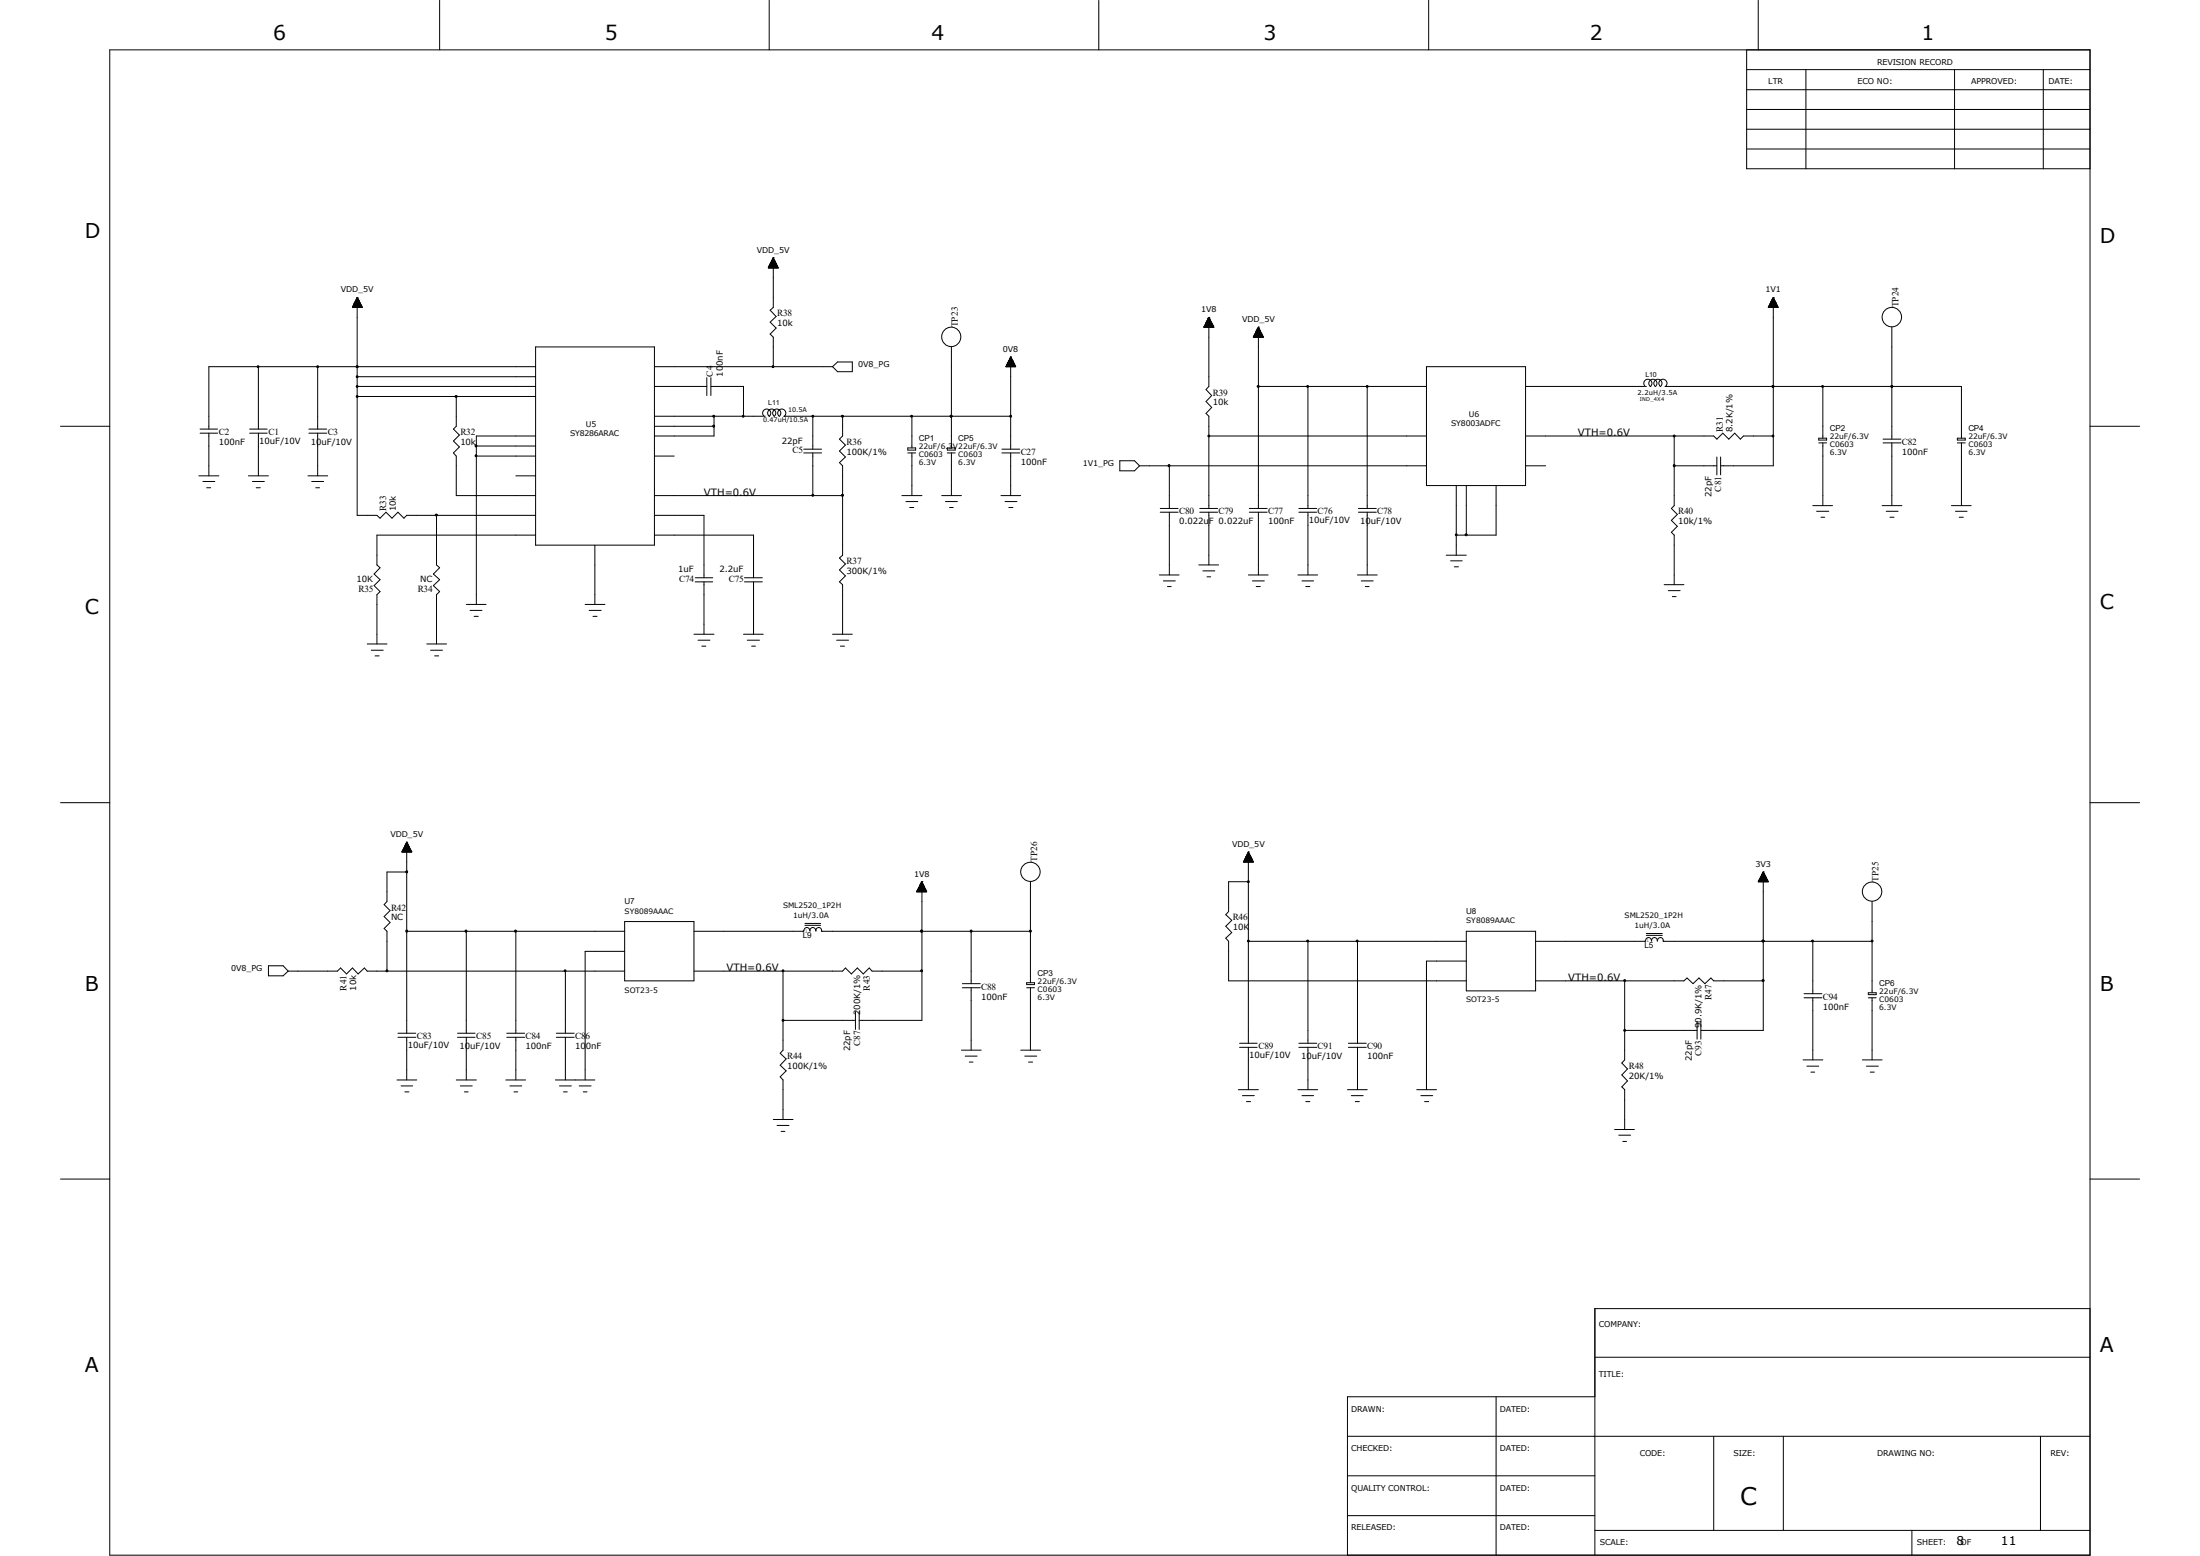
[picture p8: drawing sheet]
<svg xmlns="http://www.w3.org/2000/svg" width="297mm" height="210mm" viewBox="0 0 297 210" stroke-linecap="round" stroke-linejoin="round" font-family="sans-serif">
<g fill="none" stroke="#000" stroke-width=".14">
<path d="M14.8 6.7h267.4v203.2h-267.4zM59.4 0v6.7M103.8 0v6.7M148.3 0v6.7M192.9 0v6.7M235.8 14.8h46.4M235.8 9.4h46.4M235.8 12.1h46.4M235.8 17.4h46.4M235.8 6.7v16.1h46.4M237.4 0v6.7M243.8 9.4v13.4"/>
<path d="M263.9 9.4v13.4M275.8 9.4v13.4M103.8 36.1l1.2 .1M103.8 36h1.2M103.8 36.1v.1M103.8 36h1.1v.2M103.8 35.9h1.1M103.8 35.9v.3M103.8 36.2v-.3h1.1v.3M103.9 35.8h1M103.9 35.8h1v.4M103.9 35.7v.5"/>
<path d="M103.9 35.7h.9M103.9 36.2v-.6h.9v.6M104 35.6h.8M104 35.6h.8v.6M104 35.5v.7M104.1 35.5h.6M104.1 35.4h.6v.8M104.1 35.4v.8M104.1 35.4h.6M104.1 35.3h.5v.9M104.2 35.2h.4v1M104.2 35.1h.4v1.1"/>
<path d="M104.2 35.1v1.1M104.3 35.1h.2M104.3 35h.2v1.2M104.3 35v1.2M104.3 35h.1M104.3 34.9h.1v1.3M104.3 34.8v1.4M104.4 34.8h.1M104.4 34.8v6.7l-.4 .4 .8 .8-.8 .8 .8 .8-.8 .8 .4 .4v4M104.4 34.8l.7 1.4h-1.4zM104.6 35.2h-.4v1M104.6 35.3h-.5v.9"/>
<path d="M235.8 20.1h46.4M8.2 57.5h6.6M27 57.9h2.4M27 58.5h2.4M28.2 58.5v5.7M33.7 57.9h2.4M33.7 58.5h2.4M34.9 49.5v8.4M34.9 58.5v5.7M41.7 57.9h2.4M41.7 58.5h2.4M42.9 49.5v8.4"/>
<path d="M42.9 58.5v5.7M47.6 41.4l1.3 .1M47.6 41.4v.1M47.6 41.4h1.3M47.7 41.5v-.2h1.1v.2M47.7 41.3h1.1M47.7 41.2h1.1v.3M47.8 41.1h.9v.4M47.8 41.1v.4M47.8 41.1h.9M47.8 41.5v-.5h.9v.5M47.8 40.9h.8"/>
<path d="M47.8 40.9h.8v.6M47.8 40.9v.6M47.9 40.9h.7M47.9 40.8h.7v.7M47.9 40.7v.8M48 40.7h.6M48 40.7h.5v.8M48 40.6v.9M48 40.6h.5M48 40.6h.5v.9M48.1 40.5h.3v1M48.1 40.3h.2v1.2"/>
<path d="M48.1 40.3v1.2M48.2 40.3h.1M48.2 40.3h.1v1.2M48.2 40.2v1.3M48.2 40.2h.1M48.2 49.5h.1M48.2 52.2h24.1M48.2 50.8h24.1M48.2 53.5h24.1M48.2 40.2v29.4h2.7l.4 .3 .8-.8 .8 .8 .8-.8 .8 .8 .4-.3h17.4M48.2 40.2l-.6 1.3M48.2 40.2l.7 1.3h-1.3"/>
<path d="M48.3 40.4h-.2v1.1M48.4 40.5h-.4v1M48.7 41.2h-1v.3M61.5 53.4h.2v.2h-.2zM61.6 53.5v4l-.4 .4 .8 .8-.8 .8 .8 .8-.8 .8 .4 .5v5.3h10.7M72.3 46.8h16v26.8h-16zM72.3 49.5h-44.1v8.4M72.3 58.8h-8v22.8M88.3 57.5h8.1M88.3 52.2h7.1M88.3 49.5h24.1M88.3 56.2h14.7"/>
<path d="M95.4 51v2.4M96 52.2h4.4v4M96 51v2.4M96.4 56.2v2.6h-8.1M103.2 56.2h.1M103.9 56.2a.55 .55 0 0 0 0-.8 .55 .55 0 0 0-.8 0 .55 .55 0 0 0 .1 .8M104.5 56.2a.55 .55 0 0 0 .1-.8 .55 .55 0 0 0-.8 0 .55 .55 0 0 0 0 .8M105.2 56.2a.55 .55 0 0 0 .1-.8 .55 .55 0 0 0-.9 0 .55 .55 0 0 0 .1 .8M105.8 56.2h.1M105.8 56.2h30.6M105.9 56.2a.55 .55 0 0 0 0-.8 .55 .55 0 0 0-.8 0 .55 .55 0 0 0 .1 .8M109.7 56.2v4.4"/>
<path d="M112.4 49.5l.7-.6h2v1.3h-2zM113.6 56.1h.2v.2h-.2zM113.7 56.2v2.6l-.4 .5 .8 .8-.8 .8 .8 .8-.8 .7 .4 .5v12l-.4 .4 .8 .8-.8 .8 .8 .8-.8 .8 .4 .4v6.7M123.1 56.2v4.3M128.4 56.2h.1M128.4 46.8v13.7M135.8 49.5h1.3M135.8 49.4h1.3M135.9 49.4h1.1v.1M135.9 49.2h1.1v.3M136 49.5v-.4h.9v.4M136 49.1h.9"/>
<path d="M136 49h.9v.5M136 49v.5M136.1 49h.8M136.1 48.9h.7v.6M136.1 48.9v.6M136.1 48.9h.7M136.1 48.8h.7v.7M136.1 48.7v.8M136.2 48.7h.6M136.2 48.7h.5v.8M136.2 48.6v.9M136.2 48.6h.5"/>
<path d="M136.3 48.6h.4v.9M136.3 48.5h.3v1M136.4 48.4h.2v1.1M136.4 48.3v1.2M136.4 48.3h.1M136.4 48.3h.1v1.2M136.4 48.2v1.3M136.4 48.2h.1M136.4 48.2l.7 1.3h-1.3M136.4 48.2v12.4M136.4 48.2l-.6 1.3M136.6 48.4h-.3v1.1"/>
<path d="M136.7 48.6h-.4v.9M136.9 49.2h-1v.3M137 49.3h-1.1v.2M162.6 44.1l1.2 .1M162.6 44h1.2M162.6 44.1v.1M162.6 44.2v-.2h1.2v.2M162.6 43.9h1.1M162.7 43.9h1v.3M162.7 44.2v-.4h1v.4M162.7 43.7h.9M162.8 43.7h.8v.5"/>
<path d="M162.8 43.6v.6M162.8 43.6h.8M162.8 43.6h.8v.6M162.8 43.5v.7M162.9 43.5h.6M162.9 43.5h.6v.7M162.9 43.4v.8M162.9 43.4h.6M162.9 43.3h.5v.9M163 43.3h.4v.9M163 43.1h.4v1.1M163 43.1v1.1"/>
<path d="M163.1 43.1h.2M163.1 43h.2v1.2M163.1 43v1.2M163.1 43h.2M163.1 42.9h.1v1.3M163.1 42.9v1.3M163.2 42.8h.1M163.2 58.8h29.4M163.2 42.8v9.4l-.4 .4 .8 .8-.8 .8 .8 .8-.8 .8 .4 .4v12.4M163.2 42.8l.7 1.4h-1.4zM163.2 42.9h.1M163.4 43.2h-.4v1"/>
<path d="M163.4 43.3h-.5v.9M163.7 43.9h-1v.3M169.2 45.5v-.1h1.3v.1M169.2 45.4h1.3M169.3 45.3h1.2v.2M169.3 45.3v.2M169.3 45.3h1.1M169.3 45.3h1.1v.2M169.3 45.2v.3M169.4 45.2h1M169.4 45.1h.9v.4M169.4 45h.9"/>
<path d="M169.4 45.1v.4M169.5 45.5v-.5h.8v.5M169.5 45h.8M169.5 44.9h.7v.6M169.5 44.9v.6M169.5 44.9h.7M169.5 44.8h.7v.7M169.5 44.7v.8M169.6 44.7h.6M169.6 44.7h.5v.8M169.6 44.6v.9M169.6 44.6h.5"/>
<path d="M169.7 44.6h.4v.9M169.7 44.5h.4v1M169.8 44.4h.2v1.1M169.8 44.3v1.2M169.8 52.1h.2v.1h-.2zM169.8 44.3h.2M169.8 44.3h.1v1.2M169.9 44.2h.1M169.9 52.2h22.7M169.9 44.2v24.4M169.9 44.2l-.7 1.3M169.9 44.2l.7 1.3h-1.4"/>
<path d="M169.9 44.2h-.1v1.3M170 44.4h-.3v1.1M170.1 44.5h-.4v1M176.6 52.2v16.4M184.6 52.2v16.4M192.6 49.5h13.4v16h-13.4zM206 52.2h16M206 58.8h25.4l.4 .5 .8-.8 .8 .8 .8-.8 .7 .8 .5-.5h4M222.1 52.2h.1M222.8 52.2a.55 .55 0 0 0 .1-.8 .55 .55 0 0 0-.8 0 .55 .55 0 0 0 0 .8M223.5 52.2a.55 .55 0 0 0 0-.8 .55 .55 0 0 0-.8 0 .55 .55 0 0 0 .1 .8M224.2 52.2a.55 .55 0 0 0 0-.8 .55 .55 0 0 0-.8 0 .55 .55 0 0 0 .1 .8"/>
<path d="M224.8 52.2h.1M224.8 52.2h40v6.9M224.8 52.2a.55 .55 0 0 0 .1-.8 .55 .55 0 0 0-.8 0 .55 .55 0 0 0 0 .8M226 58.8v9.4l-.4 .4 .8 .8-.8 .8 .8 .8-.8 .8 .4 .4v6.7M238.8 41.4l1.2 .1M238.8 41.4h1.2M238.8 41.4v.1M238.8 41.5v-.2h1.2v.2M238.8 41.3h1.1M238.8 41.2h1.1v.3M238.8 41.2v.3M238.9 41.2h1"/>
<path d="M238.9 41.1h1v.4M238.9 41.1v.4M238.9 41.1h1M239 41.5v-.5h.8v.5M239 40.9h.8M239 40.9h.8v.6M239.1 40.8h.6v.7M239.1 40.7v.8M239.1 40.7h.6M239.1 40.7h.5v.8M239.1 40.6v.9M239.1 40.6h.5"/>
<path d="M239.2 40.6h.4v.9M239.2 40.5v1M239.2 40.5h.4M239.2 40.5h.3v1M239.2 40.4v1.1M239.3 40.4h.2M239.3 40.3h.2v1.2M239.3 40.3v1.2M239.3 40.3h.2M239.4 40.3v1.2M239.4 40.2h.1M239.4 52.2h.1"/>
<path d="M239.4 40.2v22.7h-7.1M239.4 40.2l-.7 1.3h1.3M239.4 40.2v1.3M239.4 40.2l.6 1.3M239.7 40.9h-.7v.6M245.5 59.1h1.1v.3h-1.1zM245.5 59.8h1.1M246.1 52.2v6.9M246.1 59.8v8.4M254.2 59.8h2.4M254.2 59.3h2.4M255.4 52.2h.1"/>
<path d="M255.4 44.2v15.1M255.4 59.8v8.4M264.2 59.1h1.1v.3h-1.1zM264.2 59.8h1.1M264.8 59.8v8.4M282.2 57.5h6.6M26.8 64.2h2.7M27.4 65h1.6M27.9 65.8h.5M33.5 64.2h2.7M34.1 65h1.6M34.6 65.8h.5"/>
<path d="M41.6 64.2h2.6M42.1 65h1.6M42.6 65.8h.5M58.8 69.4h.2v.2h-.2zM58.9 69.6v6.6l.5 .4-.9 .9 .9 .7-.9 .8 .9 .8-.5 .5v6.6M64.3 60.2h8M64.3 61.6h8M69.6 64.2h2.7M72.3 72.2h-21.4v4l.4 .4-.8 .9 .8 .7-.8 .8 .8 .8-.4 .5v6.6M80.3 73.6v8M88.3 66.9h25.4M88.3 69.6h6.7v8.4"/>
<path d="M88.3 72.2h13.4v5.8M88.3 61.6h2.7M93.9 78h2.3M93.9 78.5h2.3M95 78.5v7.1M100.5 78h2.4M100.5 78.5h2.4M101.7 78.5v7.1M108.5 61.1h2.4M108.5 60.6h2.4M109.7 61.1v5.8M113.6 66.8h.2v.1h-.2z"/>
<path d="M121.8 66.9h2.7M122.3 67.7h1.6M122.6 60.5h1v.2h-1zM122.6 61.1h1M122.8 68.5h.6M123.1 61.1v5.8M127.1 66.9h2.7M127.6 67.7h1.6M127.9 60.5h1v.2h-1zM127.9 61.1h1M128.2 68.5h.5M128.4 61.1v5.8"/>
<path d="M135.1 66.9h2.7M135.3 61.1h2.4M135.3 60.6h2.4M135.7 67.7h1.6M136.2 68.5h.5M136.4 61.1v5.8M151.2 62.2h2l.6 .7-.6 .6h-2zM153.8 62.9h38.8M156.5 77.6h2.7M156.6 68.6h2.4M156.6 69.1h2.4M157.1 78.4h1.6"/>
<path d="M157.6 79.2h.5M157.9 62.9v5.7M157.9 69.1v8.5M161.8 76.2h2.7M162 68.6h2.4M162 69.1h2.4M162.4 77h1.6M162.9 77.9h.5M163.2 69.1v7.1M168.5 77.6h2.7M168.7 68.6h2.4M168.7 69.1h2.4"/>
<path d="M169.1 78.4h1.6M169.6 79.2h.5M169.9 69.1v8.5M175.2 77.6h2.7M175.3 68.6h2.5M175.3 69.1h2.5M175.8 78.4h1.5M176.3 79.2h.5M176.6 69.1v8.5M183.3 77.6h2.6M183.4 68.6h2.4M183.4 69.1h2.4"/>
<path d="M183.8 78.4h1.6M184.3 79.2h.5M184.6 69.1v8.5M195.2 74.9h2.8M195.8 75.7h1.6M196.3 76.5h.6M196.6 65.5v9.4M197.8 72.1h.2v.2h-.2zM198 65.5v6.7M202 65.5v6.7h-5.4M206 62.9h2.7M224.7 78.9h2.6"/>
<path d="M225.2 79.7h1.6M226 62.9h5.8M231.8 61.7v2.4M232.3 61.7v2.4M244.7 68.2h2.7M245.2 69h1.7M245.8 69.8h.5M254.1 68.2h2.7M254.6 69h1.6M255.1 69.8h.6M263.4 68.2h2.7M264 69h1.6"/>
<path d="M264.5 69.8h.5M49.6 86.9h2.6M50.1 87.8h1.6M50.6 88.5h.6M57.6 86.9h2.7M58.1 87.8h1.6M58.7 88.5h.5M62.9 81.6h2.7M63.5 82.4h1.6M64 83.2h.6M79 81.6h2.7M79.5 82.4h1.7"/>
<path d="M80.1 83.2h.5M93.7 85.6h2.7M94.2 86.4h1.6M94.7 87.2h.6M100.4 85.6h2.6M100.9 86.4h1.6M101.5 87.2h.5M112.4 85.6h2.7M112.9 86.4h1.7M113.5 87.2h.5M225.8 80.5h.5M8.2 108.3h6.6"/>
<path d="M54.3 115h1.3M54.3 114.9h1.2M54.3 114.9h1.2v.1M54.3 114.8v.2M54.4 114.8h1.1M54.4 115v-.3h1.1v.3M54.4 114.7h1M54.4 114.6h1v.4M54.5 114.5h.8v.5M54.5 114.5v.5M54.5 114.5h.8M54.6 114.4h.7v.6"/>
<path d="M54.6 114.3h.7M54.6 114.4v.6M54.6 114.3h.6v.7M54.6 114.3v.7M54.7 114.3h.5M54.7 114.2h.5v.8M54.7 114.2v.8M54.7 114.2h.5M54.7 114.1h.5v.9M54.7 114v1M54.7 114h.4M54.8 114h.3v1"/>
<path d="M54.8 113.9h.2v1.1M54.9 113.8v1.2M54.9 113.7v1.3M54.9 113.7h.1M54.9 113.7v25.7M54.9 117.7h-2.7v4l-.3 .4 .8 .8-.8 .8 .8 .8-.8 .8 .3 .4v5.4M54.9 113.7l-.6 1.3M54.9 113.7l.7 1.3M55 113.8h-.2v1.2M55.1 113.9h-.3v1.1M55.4 114.6h-1v.4M124 120h.9v.4"/>
<path d="M124 119.9v.5M124 119.9h.9M124 119.9h.8v.5M124 119.8v.6M124 119.8h.8M124.1 119.7h.7M124.1 119.6h.7v.8M124.2 119.5h.5v.9M124.2 119.5v.9M124.2 119.5h.5M124.2 119.4h.4v1M124.2 119.4v1"/>
<path d="M124.2 119.4h.4M124.2 119.3h.4v1.1M124.2 119.3v1.1M124.3 119.3h.3M124.3 119.3h.2v1.1M124.4 119.1h.1v1.3M124.4 119v1.4M124.4 119h.1M124.5 119h.1M124.5 119v18.7h-8.5M124.5 119l-.8 1.4h1.4M124.5 119l.6 1.4"/>
<path d="M124.5 119.2h-.2v1.2M124.7 119.6h-.6v.8M139.1 119v13.6M167.9 116.3h1.3M167.9 116.2v.1M167.9 116.2h1.3M167.9 116.2h1.2v.1M168 116.1h1.1M168 116.1h1.1v.2M168 116h1M168 116v.3M168.1 116.3v-.3h.9v.3"/>
<path d="M168.1 115.9h.9M168.1 115.9h.9v.4M168.1 115.8v.5M168.1 115.8h.9M168.1 116.3v-.6h.8v.6M168.2 115.7h.7M168.2 115.7h.7v.6M168.2 115.6v.7M168.2 115.6h.6M168.3 115.5h.5v.8M168.3 115.5v.8M168.3 115.5h.5"/>
<path d="M168.3 115.4h.4v.9M168.3 115.4v.9M168.4 115.4h.3M168.4 115.3h.3v1M168.4 115.2h.3v1.1M168.5 115.1h.1v1.2M168.5 115.1v1.2M168.5 115h.1M168.5 119h-2.6v4l-.4 .4 .8 .8-.8 .8 .8 .9-.8 .7 .4 .4v5.4h32.1M168.5 115v25.8M168.5 115l-.6 1.3M168.5 115l.7 1.3h-1.3"/>
<path d="M168.5 115.1h.1M168.6 115.2h-.2v1.1M168.7 115.3h-.3v1M237.4 119h1.3M237.4 118.9v.1M237.4 118.9h1.3M237.4 118.9h1.2v.1M237.4 118.8v.2M237.5 118.8h1.1M237.5 119v-.3h1.1v.3M237.5 118.7h1M237.6 119v-.4h.9v.4"/>
<path d="M237.6 118.6h.9M237.6 118.5h.9v.5M237.6 118.5v.5M237.7 118.5h.8M237.7 119v-.6h.7v.6M237.7 118.4h.7M237.7 118.3h.7v.7M237.8 118.2h.5v.8M237.8 118.2v.8M237.8 118.2h.5M237.8 118.1h.5v.9M237.8 118v1"/>
<path d="M237.9 118h.4M237.9 118h.3v1M237.9 117.9v1.1M237.9 117.9h.3M238 117.9h.2v1.1M238 117.8h.1v1.2M238 117.7h.1M238 117.7v21.4h-8.4M238 117.7l-.6 1.3h1.3M238 117.7l.7 1.3M238.1 117.7h-.1v1.3M238.1 117.9h-.1v1.1"/>
<path d="M238.3 118.3h-.6v.7M282.2 108.3h6.6M36.2 130.3h2l.7 .8-.7 .6h-2zM38.9 131.1h6.7l.4-.5 .8 .8 .8-.8 .7 .8 .9-.8 .4 .5h34.7M53.7 139.4h2.4M53.7 140h2.4M54.9 125.7h29.4M54.9 140v5.8M61.8 139.4h2.3M61.8 140h2.3M62.9 125.7v13.7M62.9 140v5.8"/>
<path d="M68.4 139.4h2.4M68.4 140h2.4M69.6 125.7v13.7M69.6 140v5.8M75.1 139.4h2.4M75.1 140h2.4M76.3 131.1v8.3M76.3 140v5.8M84.3 124.4h9.4v8h-9.4zM84.3 128.4h-5.3v17.4M93.7 131.1h20l.4-.5 .8 .8 .8-.8 .8 .8 .8-.8 .4 .5h6.8M105.7 131.1v10.6l-.4 .5 .8 .7-.8 .9 .8 .7-.8 .8 .4 .5v5.3"/>
<path d="M105.7 137.7h9.8M108.5 125.6v.1h-14.8M108.5 125.6a.38 .38 0 0 1 .4-.4 .38 .38 0 0 1 .4 .4M108.7 124.9h2.1M108.7 124.6h2.1M110.1 125.6a.39 .39 0 0 0-.4-.4 .39 .39 0 0 0-.4 .5M110.2 125.7a.4 .4 0 0 1 .3-.5 .4 .4 0 0 1 .4 .5h28.2M115.5 136.5v2.4M116 136.5v2.4M123.8 120.3l1.3 .1M123.8 120.3v.1M123.8 120.3h1.3"/>
<path d="M123.8 120.2h1.2v.2M123.8 120.1v.3M123.9 120.1h1.1M123.9 120.4v-.3h1.1v.3M124 120h1M124.1 120.4v-.6h.7v.6M124.5 125.7h.1M129.9 133.3h2.4M129.9 132.8h2.4M131.1 125.7v7.1M131.1 133.3v8.4M138.6 132.6h1.1v.3h-1.1z"/>
<path d="M138.6 133.3h1.1M139.1 133.3v8.4M168.5 127h29.5M176.6 127v13.8M183.3 127v13.8M198 129.7h-5.4v17.4M198 125.7h9.3v8h-9.3zM207.3 132.4h20l.5-.4 .8 .8 .8-.8 .8 .8 .8-.8 .4 .4h6.6M219.3 132.4v10.6l-.4 .5 .8 .8-.8 .8 .8 .8-.8 .8 .4 .4v5.3M219.3 139.1h9.8M222.1 126.9v.1h-14.8M222.2 126.9a.38 .38 0 0 1 .3-.4 .38 .38 0 0 1 .4 .4"/>
<path d="M222.2 126.2h2.2M222.2 126h2.2M223 127a.4 .4 0 0 1 .4-.5 .4 .4 0 0 1 .3 .5M223.8 126.9a.39 .39 0 0 1 .4-.4 .39 .39 0 0 1 .3 .5h28.2M229.1 137.8v2.5M229.6 137.8v2.5M237.9 126.9h.2v.2h-.2zM237.9 132.2h.2v.2h-.2zM238 127h.1M243.5 134.7h2.5M243.5 134.1h2.5M244.7 127v7.1"/>
<path d="M244.7 134.7v8.3M252.2 134h1.1v.2h-1.1zM252.2 134.7h1.1M252.7 121.7v12.3M252.7 134.7v8.3M8.2 159.1h6.6M53.6 145.8h2.7M54.1 146.6h1.6M54.7 147.4h.5M61.6 145.8h2.7M62.1 146.6h1.7M62.7 147.4h.5"/>
<path d="M68.3 145.8h2.7M68.8 146.6h1.6M69.4 147.4h.5M75 145.8h5.3M75.5 146.6h1.6M76.1 147.4h.5M78.2 146.6h1.6M78.7 147.4h.5M104.4 151.1h2.7M104.9 151.9h1.6M105.5 152.7h.5M129.8 141.7h2.7"/>
<path d="M130.3 142.5h1.6M130.9 143.3h.5M137.8 141.7h2.7M138.3 142.5h1.7M138.9 143.3h.5M167.2 147.1h2.7M167.3 140.8h2.4M167.3 141.4h2.4M167.7 147.9h1.6M168.3 148.7h.5M168.5 141.4v5.7M175.2 147.1h2.7"/>
<path d="M175.3 140.8h2.5M175.3 141.4h2.5M175.8 147.9h1.5M176.3 148.7h.5M176.6 141.4v5.7M181.9 147.1h2.7M182 140.8h2.4M182 141.4h2.4M182.4 147.9h1.6M183 148.7h.5M183.3 141.4v5.7M191.3 147.1h2.6"/>
<path d="M191.8 147.9h1.6M192.3 148.7h.6M218 152.4h2.6M218.5 153.2h1.6M219.1 154.1h.5M243.4 143h2.7M243.9 143.9h1.6M244.5 144.7h.5M251.4 143h2.7M252 143.9h1.6M252.5 144.7h.5M282.2 159.1h6.6"/>
<path d="M282.2 176.6h-66.9v33.3M181.9 193.8h100.3M181.9 199.2h33.4M202 188.5v21.4M215.3 183.2h66.9M215.3 188.5h-33.4v21.4M231.4 193.8v12.7M240.7 193.8v12.7M275.5 193.8v12.7M181.9 204.6h33.4M215.3 206.5h66.9M258.1 206.5v3.4"/>
<circle cx="34.8" cy="49.5" r=".13"/>
<circle cx="42.9" cy="49.5" r=".13"/>
<circle cx="48.2" cy="49.5" r=".13"/>
<circle cx="48.2" cy="50.8" r=".13"/>
<circle cx="48.2" cy="53.5" r=".13"/>
<circle cx="48.2" cy="52.2" r=".13"/>
<circle cx="96.3" cy="57.5" r=".14"/>
<circle cx="96.4" cy="56.2" r=".13"/>
<circle cx="100.3" cy="56.2" r=".13"/>
<circle cx="104.4" cy="49.5" r=".13"/>
<circle cx="109.7" cy="56.2" r=".13"/>
<circle cx="123.1" cy="56.2" r=".13"/>
<circle cx="128.4" cy="56.2" r=".13"/>
<circle cx="128.4" cy="45.5" r="1.3"/>
<circle cx="136.4" cy="56.2" r=".13"/>
<circle cx="163.2" cy="58.8" r=".13"/>
<circle cx="176.5" cy="52.2" r=".13"/>
<circle cx="184.6" cy="52.2" r=".13"/>
<circle cx="226" cy="58.8" r=".13"/>
<circle cx="239.4" cy="52.2" r=".13"/>
<circle cx="239.4" cy="58.8" r=".13"/>
<circle cx="246" cy="52.2" r=".13"/>
<circle cx="255.4" cy="52.2" r=".13"/>
<circle cx="255.4" cy="42.8" r="1.31"/>
<circle cx="64.3" cy="60.2" r=".14"/>
<circle cx="64.3" cy="61.5" r=".13"/>
<circle cx="109.7" cy="66.8" r=".13"/>
<circle cx="157.8" cy="62.8" r=".14"/>
<circle cx="196.6" cy="72.2" r=".13"/>
<circle cx="226" cy="62.8" r=".14"/>
<circle cx="54.9" cy="117.7" r=".14"/>
<circle cx="139.1" cy="117.7" r="1.3"/>
<circle cx="168.5" cy="119" r=".13"/>
<circle cx="52.2" cy="131" r=".13"/>
<circle cx="54.9" cy="125.7" r=".14"/>
<circle cx="62.9" cy="125.7" r=".14"/>
<circle cx="69.6" cy="125.7" r=".14"/>
<circle cx="76.3" cy="131" r=".13"/>
<circle cx="105.7" cy="137.7" r=".13"/>
<circle cx="105.7" cy="131" r=".13"/>
<circle cx="124.4" cy="125.7" r=".14"/>
<circle cx="124.4" cy="131" r=".13"/>
<circle cx="131.1" cy="125.7" r=".14"/>
<circle cx="139.1" cy="125.7" r=".14"/>
<circle cx="168.5" cy="127" r=".13"/>
<circle cx="176.5" cy="127" r=".13"/>
<circle cx="183.2" cy="127" r=".13"/>
<circle cx="219.3" cy="132.3" r=".13"/>
<circle cx="219.3" cy="139.1" r=".13"/>
<circle cx="244.7" cy="127" r=".13"/>
<circle cx="252.7" cy="127" r=".13"/>
<circle cx="252.7" cy="120.3" r="1.3"/>
</g>
<g fill="#000">
<path d="M61.5 53.4h.2v.2h-.2z" fill-rule="evenodd"/>
<path d="M113.6 56.1h.2v.2h-.2z" fill-rule="evenodd"/>
<path d="M169.8 52.1h.2v.1h-.2z" fill-rule="evenodd"/>
<path d="M58.8 69.4h.2v.2h-.2z" fill-rule="evenodd"/>
<path d="M113.6 66.8h.2v.1h-.2z" fill-rule="evenodd"/>
<path d="M197.8 72.1h.2v.2h-.2z" fill-rule="evenodd"/>
<path d="M237.9 126.9h.2v.2h-.2z" fill-rule="evenodd"/>
<path d="M237.9 132.2h.2v.2h-.2z" fill-rule="evenodd"/>
<path d="M237.9 126.9h.2v.2h-.2z" fill-rule="evenodd"/>
<circle cx="34.8" cy="49.5" r=".13"/>
<circle cx="42.9" cy="49.5" r=".13"/>
<circle cx="48.2" cy="49.5" r=".13"/>
<circle cx="48.2" cy="50.8" r=".13"/>
<circle cx="48.2" cy="53.5" r=".13"/>
<circle cx="48.2" cy="52.2" r=".13"/>
<circle cx="96.3" cy="57.5" r=".14"/>
<circle cx="96.4" cy="56.2" r=".13"/>
<circle cx="100.3" cy="56.2" r=".13"/>
<circle cx="104.4" cy="49.5" r=".13"/>
<circle cx="109.7" cy="56.2" r=".13"/>
<circle cx="123.1" cy="56.2" r=".13"/>
<circle cx="128.4" cy="56.2" r=".13"/>
<circle cx="136.4" cy="56.2" r=".13"/>
<circle cx="163.2" cy="58.8" r=".13"/>
<circle cx="176.5" cy="52.2" r=".13"/>
<circle cx="184.6" cy="52.2" r=".13"/>
<circle cx="226" cy="58.8" r=".13"/>
<circle cx="239.4" cy="52.2" r=".13"/>
<circle cx="239.4" cy="58.8" r=".13"/>
<circle cx="246" cy="52.2" r=".13"/>
<circle cx="255.4" cy="52.2" r=".13"/>
<circle cx="64.3" cy="60.2" r=".14"/>
<circle cx="64.3" cy="61.5" r=".13"/>
<circle cx="109.7" cy="66.8" r=".13"/>
<circle cx="157.8" cy="62.8" r=".14"/>
<circle cx="196.6" cy="72.2" r=".13"/>
<circle cx="226" cy="62.8" r=".14"/>
<circle cx="54.9" cy="117.7" r=".14"/>
<circle cx="168.5" cy="119" r=".13"/>
<circle cx="52.2" cy="131" r=".13"/>
<circle cx="54.9" cy="125.7" r=".14"/>
<circle cx="62.9" cy="125.7" r=".14"/>
<circle cx="69.6" cy="125.7" r=".14"/>
<circle cx="76.3" cy="131" r=".13"/>
<circle cx="105.7" cy="137.7" r=".13"/>
<circle cx="105.7" cy="131" r=".13"/>
<circle cx="124.4" cy="125.7" r=".14"/>
<circle cx="124.4" cy="131" r=".13"/>
<circle cx="131.1" cy="125.7" r=".14"/>
<circle cx="139.1" cy="125.7" r=".14"/>
<circle cx="168.5" cy="127" r=".13"/>
<circle cx="176.5" cy="127" r=".13"/>
<circle cx="183.2" cy="127" r=".13"/>
<circle cx="219.3" cy="132.3" r=".13"/>
<circle cx="219.3" cy="139.1" r=".13"/>
<circle cx="244.7" cy="127" r=".13"/>
<circle cx="252.7" cy="127" r=".13"/>
</g>
<text font-size="3.3" x="234.9" y="203.2">C</text>
<g font-size="2.8">
<text x="36.9" y="5.4">6</text>
<text x="81.7" y="5.4">5</text>
<text x="125.8" y="5.4">4</text>
<text x="170.6" y="5.4">3</text>
<text x="214.6" y="5.4">2</text>
<text x="259.4" y="5.4">1</text>
<text x="11.5" y="32.1">D</text>
<text x="283.5" y="32.8">D</text>
<text x="11.5" y="82.9">C</text>
<text x="283.5" y="82.3">C</text>
<text x="11.5" y="133.7">B</text>
<text x="283.5" y="133.7">B</text>
<text x="11.5" y="185.2">A</text>
<text x="283.5" y="182.5">A</text>
</g>
<g font-size="1.6">
<text x="264.1" y="208.5">8</text>
<text x="270.1" y="208.5">11</text>
</g>
<g font-size="1.4">
<text x="213" y="58.8">VTH=0.6V</text>
<text x="95" y="66.9">VTH=0.6V</text>
<text x="98.1" y="131.1">VTH=0.6V</text>
<text x="211.7" y="132.4">VTH=0.6V</text>
</g>
<g font-size="1.3">
<text x="256.3" y="41.5" transform="rotate(-90 256.3 41.5)">TP24</text>
<text x="104.9" y="42.7">R38</text>
<text x="129.3" y="44.2" transform="rotate(-90 129.3 44.2)">TP23</text>
<text x="96.2" y="50.8" transform="rotate(-90 96.2 50.8)">C4</text>
<text x="163.7" y="53.4">R39</text>
<text x="29.5" y="58.7">C2</text>
<text x="36.2" y="58.7">C1</text>
<text x="44.2" y="58.7">C3</text>
<text x="62.1" y="58.7">R32</text>
<text x="232.6" y="58.3" transform="rotate(-90 232.6 58.3)">R31</text>
<text x="107" y="61.1">C5</text>
<text x="114.3" y="60.1">R36</text>
<text x="137.8" y="61.4">C27</text>
<text x="256.8" y="60.1">C82</text>
<text x="52.1" y="69" transform="rotate(-90 52.1 69)">R33</text>
<text x="159.2" y="69.4">C80</text>
<text x="164.5" y="69.4">C79</text>
<text x="171.2" y="69.4">C77</text>
<text x="177.9" y="69.4">C76</text>
<text x="185.9" y="69.4">C78</text>
<text x="226.6" y="69.4">R40</text>
<text x="232.4" y="66.3" transform="rotate(-90 232.4 66.3)">C81</text>
<text x="114.3" y="76.1">R37</text>
<text x="48.4" y="79.8">R35</text>
<text x="56.4" y="79.8">R34</text>
<text x="91.7" y="78.5">C74</text>
<text x="98.4" y="78.5">C75</text>
<text x="140" y="116.3" transform="rotate(-90 140 116.3)">TP26</text>
<text x="253.6" y="119" transform="rotate(-90 253.6 119)">TP25</text>
<text x="52.8" y="122.9">R42</text>
<text x="166.4" y="124.2">R46</text>
<text x="46.8" y="133.7" transform="rotate(-90 46.8 133.7)">R41</text>
<text x="117.4" y="133.7" transform="rotate(-90 117.4 133.7)">R43</text>
<text x="132.5" y="133.6">C88</text>
<text x="231.1" y="135" transform="rotate(-90 231.1 135)">R47</text>
<text x="246.1" y="134.9">C94</text>
<text x="56.3" y="140.3">C83</text>
<text x="64.3" y="140.3">C85</text>
<text x="71" y="140.3">C84</text>
<text x="77.6" y="140.3">C8</text>
<text x="79" y="140.3">6</text>
<text x="106.3" y="142.9">R44</text>
<text x="116.1" y="141.2" transform="rotate(-90 116.1 141.2)">C87</text>
<text x="169.9" y="141.6">C89</text>
<text x="177.9" y="141.6">C91</text>
<text x="184.6" y="141.6">C90</text>
<text x="229.7" y="142.5" transform="rotate(-90 229.7 142.5)">C93</text>
<text x="219.9" y="144.3">R48</text>
</g>
<g font-size="1.1">
<text x="238.7" y="11.4">LTR</text>
<text x="250.7" y="11.4">ECO NO:</text>
<text x="253.4" y="8.7">REVISION RECORD</text>
<text x="266.1" y="11.4">APPROVED:</text>
<text x="276.6" y="11.4">DATE:</text>
<text x="102.2" y="34.1">VDD_5V</text>
<text x="46" y="39.5">VDD_5V</text>
<text x="238.3" y="39.5">1V1</text>
<text x="104.9" y="44">10k</text>
<text x="135.4" y="47.5">0V8</text>
<text x="162.1" y="42.2">1V8</text>
<text x="167.7" y="43.5">VDD_5V</text>
<text x="97.6" y="50.8" transform="rotate(-90 97.6 50.8)">10</text>
<text x="97.6" y="49.4" transform="rotate(-90 97.6 49.4)">0nF</text>
<text x="115.9" y="49.5">0V8_PG</text>
<text x="35" y="59.9">10uF/10V</text>
<text x="105.5" y="59.9">22pF</text>
<text x="124" y="59.5">CP1</text>
<text x="129.4" y="59.5">CP5</text>
<text x="163.7" y="54.7">10k</text>
<text x="233.9" y="58.3" transform="rotate(-90 233.9 58.3)">8.2K/1%</text>
<text x="247" y="58.2">CP2</text>
<text x="265.7" y="58.2">CP4</text>
<text x="29.5" y="60.1">100nF</text>
<text x="42" y="60.1">10uF/10V</text>
<text x="62.1" y="60.1">10k</text>
<text x="114.3" y="61.4">100K/1%</text>
<text x="137.8" y="62.7">100nF</text>
<text x="146.2" y="62.9">1V1_PG</text>
<text x="256.8" y="61.4">100nF</text>
<text x="53.4" y="69" transform="rotate(-90 53.4 69)">10k</text>
<text x="159.2" y="70.8">0.022uF 0.022uF</text>
<text x="171.2" y="70.8">100nF</text>
<text x="176.7" y="70.6">10uF/10V</text>
<text x="183.6" y="70.8">10uF/10V</text>
<text x="226.6" y="70.8">10k/1%</text>
<text x="231.1" y="67.1" transform="rotate(-90 231.1 67.1)">22pF</text>
<text x="91.6" y="77.3">1uF</text>
<text x="97.1" y="77.3">2.2uF</text>
<text x="114.3" y="77.5">300K/1%</text>
<text x="48.1" y="78.6">10K</text>
<text x="56.7" y="78.6">NC</text>
<text x="52.7" y="113">VDD_5V</text>
<text x="123.4" y="118.4">1V8</text>
<text x="166.3" y="114.3">VDD_5V</text>
<text x="237" y="117">3V3</text>
<text x="52.8" y="124.2">NC</text>
<text x="84.3" y="122">U7</text>
<text x="166.4" y="125.6">10K</text>
<text x="198" y="123.3">U8</text>
<text x="31.2" y="131.1">0V8_PG</text>
<text x="108.4" y="126.6">L9</text>
<text x="140.1" y="131.7">CP3</text>
<text x="222" y="128">L5</text>
<text x="48.1" y="133.7" transform="rotate(-90 48.1 133.7)">10k</text>
<text x="116.1" y="137" transform="rotate(-90 116.1 137)">200K/1%</text>
<text x="132.5" y="134.9">100nF</text>
<text x="246.1" y="136.3">100nF</text>
<text x="253.7" y="133.1">CP6</text>
<text x="55.1" y="141.5">10uF/10V</text>
<text x="62" y="141.6">10uF/10V</text>
<text x="71" y="141.6">100nF</text>
<text x="77.6" y="141.6">10</text>
<text x="79.1" y="141.6">0nF</text>
<text x="114.8" y="141.9" transform="rotate(-90 114.8 141.9)">22pF</text>
<text x="168.7" y="142.8">10uF/10V</text>
<text x="175.6" y="142.9">10uF/10V</text>
<text x="184.6" y="142.9">100nF</text>
<text x="228.4" y="143.2" transform="rotate(-90 228.4 143.2)">22pF</text>
<text x="229.7" y="138.7" transform="rotate(-90 229.7 138.7)">90.9K/1%</text>
<text x="106.3" y="144.3">100K/1%</text>
<text x="219.9" y="145.6">20K/1%</text>
<text x="215.9" y="179.2">COMPANY:</text>
<text x="215.9" y="185.8">TITLE:</text>
<text x="182.4" y="190.5">DRAWN:</text>
<text x="202.5" y="190.5">DATED:</text>
<text x="182.4" y="195.9">CHECKED:</text>
<text x="202.5" y="195.9">DATED:</text>
<text x="221.4" y="196.5">CODE:</text>
<text x="234" y="196.5">SIZE:</text>
<text x="253.4" y="196.5">DRAWING NO:</text>
<text x="276.8" y="196.5">REV:</text>
<text x="182.4" y="201.2">QUALITY CONTROL:</text>
<text x="202.5" y="201.2">DATED:</text>
<text x="182.4" y="206.5">RELEASED:</text>
<text x="202.5" y="206.5">DATED:</text>
<text x="216" y="208.6">SCALE:</text>
<text x="258.8" y="208.6">SHEET:</text>
<text x="264.7" y="208.6">OF</text>
</g>
<g font-size="1">
<text x="77" y="58.8">SY8286ARAC</text>
<text x="79.1" y="57.7">U5</text>
<text x="195.9" y="57.5">SY8003ADFC</text>
<text x="198.3" y="56.3">U6</text>
<text x="247" y="59.3">22uF/6.3V</text>
<text x="265.7" y="59.3">22uF/6.3V</text>
<text x="124" y="61.7">C0603</text>
<text x="124" y="62.7">6.3V</text>
<text x="124" y="60.6">22uF/6.3V22uF/6.3V</text>
<text x="129.4" y="61.7">C0603</text>
<text x="129.4" y="62.7">6.3V</text>
<text x="247" y="60.3">C0603</text>
<text x="247" y="61.4">6.3V</text>
<text x="265.7" y="60.3">C0603</text>
<text x="265.7" y="61.4">6.3V</text>
<text x="84.3" y="123.3">SY8089AAAC</text>
<text x="105.7" y="122.6">SML2520_1P2H</text>
<text x="107.1" y="124">1uH/3.0A</text>
<text x="198" y="124.6">SY8089AAAC</text>
<text x="219.3" y="124">SML2520_1P2H</text>
<text x="220.6" y="125.3">1uH/3.0A</text>
<text x="84.3" y="134">SOT23-5</text>
<text x="140.1" y="133.9">C0603</text>
<text x="140.1" y="134.9">6.3V</text>
<text x="140.1" y="132.8">22uF/6.3V</text>
<text x="198" y="135.3">SOT23-5</text>
<text x="253.7" y="135.2">C0603</text>
<text x="253.7" y="136.3">6.3V</text>
<text x="253.7" y="134.1">22uF/6.3V</text>
</g>
<g font-size=".9">
<text x="221.1" y="53.3">2.2uH/3.5A</text>
<text x="222.1" y="50.8">L10</text>
<text x="103" y="57">0.47uH/10.5A</text>
<text x="103.7" y="54.7">L11</text>
<text x="106.4" y="55.7">10.5A</text>
</g>
<g font-size=".7">
<text x="221.4" y="54.2">IND_4X4</text>
<text x="108.7" y="125.9">1</text>
<text x="222.2" y="127.2">1</text>
</g>
</svg>
